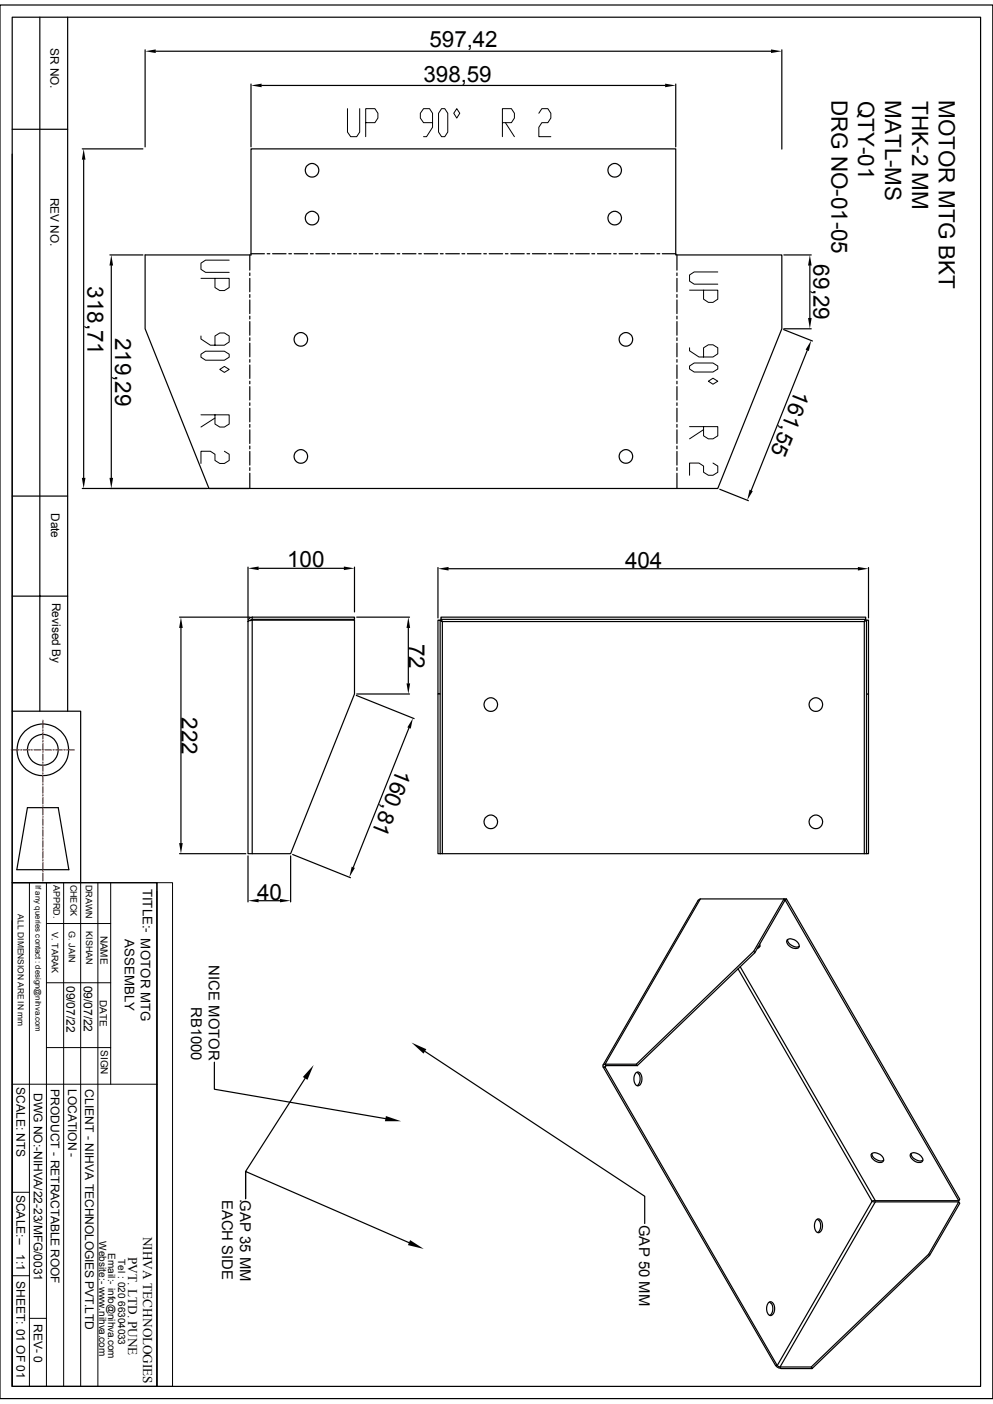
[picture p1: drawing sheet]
<svg xmlns="http://www.w3.org/2000/svg" width="210mm" height="297mm" viewBox="0 0 210 297" stroke-linecap="round" stroke-linejoin="round" font-family="sans-serif">
<g fill="none" stroke="#000" stroke-width=".25">
<path d="M0 1.1h210v294.8h-210zM2.6 3.6h204.8v289.7h-204.8zM8.4 3.6v146.9M14.3 3.6v146.9M30.7 10.5v20.6M32.9 10.8h130.2M53.1 17.8v13.3M55.3 18.1h85.4M142.9 17.8v13.3M165.4 10.5v21M2.6 32.6v117.9h14.5v36.2M2.6 27.3h11.7"/>
<path d="M17.4 31.5h12.8M17.7 33.8v67.3M53.1 31.5h89.8v22.4h22.5v15.7l-13.6 33.7h-107.6l-13.5-33.7v-15.7h22.4zM23.2 53.9h7M23.5 56.2v44.9M52.8 53.9v3.3M52.8 57.7v.6M52.8 58.9v2.8M53.1 53.7h2.8M56.5 53.7h.6M57.7 53.7h2.8M61.1 53.7h.5"/>
<path d="M62.2 53.7h2.9M65.7 53.7h.6M66.8 53.7h2.9M70.2 53.7h.6M71.4 53.7h2.9M74.8 53.7h.6M75.9 53.7h2.9M79.4 53.7h.6M80.6 53.7h2.8M84 53.7h.5M85.1 53.7h2.9M88.6 53.7h.5"/>
<path d="M89.7 53.7h2.9M93.1 53.7h.6M94.3 53.7h2.9M97.7 53.7h.6M98.8 53.7h2.9M102.3 53.7h.6M103.5 53.7h2.8M106.9 53.7h.5M108 53.7h2.9M111.5 53.7h.5M112.6 53.7h2.9M116 53.7h.6"/>
<path d="M117.2 53.7h2.9M120.6 53.7h.6M121.8 53.7h2.8M125.2 53.7h.6M126.4 53.7h2.8M129.8 53.7h.5M130.9 53.7h2.9M134.4 53.7h.5M135.5 53.7h2.9M138.9 53.7h.6M140.1 53.7h2.8M143.2 53.9v3.2"/>
<path d="M143.2 57.7v.6M143.2 58.9v2.8M165.8 53.9h5.8M171.3 56.2v11.1M52.8 62.3v.6M52.8 63.5v2.8M52.8 66.9v.6M52.8 68v2.9M52.8 71.5v.6M52.8 72.6v2.9M52.8 76.1v.5M52.8 77.2v2.9"/>
<path d="M143.2 62.3v.6M143.2 63.5v2.8M143.2 66.9v.6M143.2 68v2.9M143.2 71.5v.6M143.2 72.6v2.9M143.2 76.1v.5M143.2 77.2v2.9M165.7 69.7l6.1 2.4M165.8 69.6h5.8M170.7 74.1l-11.8 29.7M52.8 80.6v.6"/>
<path d="M52.8 81.8v2.8M52.8 85.2v.6M52.8 86.4v2.8M52.8 89.8v.6M52.8 90.9v2.9M52.8 94.4v.6M52.8 95.5v2.9M52.8 98.9v.6M143.2 80.6v.6M143.2 81.8v2.8M143.2 85.2v.6M143.2 86.4v2.8"/>
<path d="M143.2 89.8v.6M143.2 90.9v2.9M143.2 94.4v.6M143.2 95.5v2.9M143.2 98.9v.6M2.6 104.9h11.7M17.4 103.3h35.2M52.5 120v11.1M52.8 100.1v3.2M75 120v9.5M143.2 100.1v3.2M152.2 103.5l6.1 2.4"/>
<path d="M2.6 126.1h11.7M38 130.6h14.9M38.3 132.8v45.6M52.5 131.5v49.1h.8M53.3 131.2h21.7v15.6l-13.5 33.8h-8.2zM53.3 130.6v.4l-.3 .3M53.3 130.6h21.7v.4h-21.7M53.3 131.2l-.8 .3M53.3 130.6a.94 .94 0 0 0-.8 .9M54.7 120.2h18M75.4 130.6h11.2M86.4 132.8v11.8"/>
<path d="M92.6 131.2h.5v15.6h-.5zM92.6 120.1v10.6M93.1 131.2l.5 .3v49.1h-.5M93.3 130.6h89.8v.4h-89.8zM94.9 120.3h86.5M183.1 131l-.3 .5h-89.2l-.3-.5M183.3 131.2l-.5 .3v49.1h.5M183.7 120.1v10.6M2.6 150.5v36.2M75.4 147.1l12.2 4.9M75.4 146.8h11.2M86.5 154l-11.8 29.5"/>
<path d="M92.6 146.8v33.8h.5M93.1 146.8v33.8M183.3 146.8h.4v33.8h-.4zM183.3 146.8v-15.6h.4v15.6M5.8 170.9h6.5l2.3 13.1h-11zM2.6 186.7h30.6v106.6h-30.6zM2.6 194.8v98.5M38 180.6h14M52.5 181.1v9.7M54.7 190.5h4.5M61.5 181.1v9.7M61.9 180.8l12.2 4.9"/>
<path d="M93.6 180.6h89.2M148.1 190.2h17.7l-6.4 11-24.8 23.9h-6.6zM148.1 190.2l-.4 .3-20.1 34.8M160.7 199.7a.61 .61 0 0 1-.6 .9M166 190.5h.1l36.7 63.5M166.1 190.5l.2-.3h-.5l.2 .3-6.4 11M166.3 190.2l36.7 63.5-.2 .3M166.5 198.8a1.81 1.81 0 0 1 2.5 1.5 1.41 1.41 0 0 1-2.1-.2l-.5-.7zM166.6 198.8a1.89 1.89 0 0 0 2.4 1.4M156.1 204.9l28.3 49.2-20 34.8M156.5 204.5l28.6 49.5h17.7M159.4 201.2l.2 .3-24.8 23.9"/>
<path d="M160.7 200.2l-.4 .1M45.3 224.7v5.7l36.2 6.2M64.5 228.1l-12.6 19.7v5.8v-5.8l34.6 15.1M89.9 222.4l46.5 30.7v5.7M127.6 225.8l36.4 63.1h.4l-36.4-63.1M127.6 225.8h.4M128.1 225.5l-.1 .3M128.1 225.4l-.1 .4M134.5 227a.8 .8 0 0 1 .8-.1 .8 .8 0 0 1 .4 .9 1.49 1.49 0 0 1-.9 1.9 1.86 1.86 0 0 1-.3-2.7zM134.6 225.1l.2 .3M134.7 226.9a1.85 1.85 0 0 1 0 2.8M134.8 225.4h-6.7l-.1-.3-.4 .2v.5"/>
<path d="M172.6 258.1a.8 .8 0 0 1 .9-.1 .8 .8 0 0 1 .4 .8 1.49 1.49 0 0 1-.9 2 1.86 1.86 0 0 1-.4-2.7zM172.9 257.9l.4 .4M173.3 258.3a1.92 1.92 0 0 1-.4 2.4M184.4 244a1.91 1.91 0 0 0 2.5 1.4M184.5 244a1.79 1.79 0 0 1 2.4 1.5 1.5 1.5 0 0 1-2.4-.4l-.2-.5a.46 .46 0 0 1 .2-.6zM185.1 254l-.7 .1 .7 .2M192.6 244.1a1.79 1.79 0 0 1 2.6 1.4 1.5 1.5 0 0 1-2.4-.4l-.3-.5zM192.7 244a1.89 1.89 0 0 0 2.5 1.4M202.8 254.3l.2 .3-6.4 11M162.5 275.6a.8 .8 0 0 1 .9-.1 .8 .8 0 0 1 .4 .9 1.49 1.49 0 0 1-.9 1.9 1.86 1.86 0 0 1-.4-2.7zM162.8 275.5a1.77 1.77 0 0 1 0 2.8M196.4 265.3l6.4-11h-17.7l-20.1 34.9h6.6"/>
<path d="M164 288.8l.3 .4 .8 .3M164.4 288.9l.5 .3M165 289.2l.1 .3h6.6M171.6 289.2l24.8-23.9 .2 .3-24.9 23.9z"/>
<circle cx="66" cy="36" r="1.44"/>
<circle cx="130" cy="36" r="1.44"/>
<circle cx="66" cy="46.1" r="1.44"/>
<circle cx="130" cy="46.1" r="1.44"/>
<circle cx="63.6" cy="71.8" r="1.44"/>
<circle cx="132.4" cy="71.8" r="1.44"/>
<circle cx="63.6" cy="96.6" r="1.44"/>
<circle cx="132.4" cy="96.6" r="1.44"/>
<circle cx="9.1" cy="158.6" r="5.5"/>
<circle cx="9.1" cy="158.6" r="3.3"/>
<circle cx="103.8" cy="149.1" r="1.44"/>
<circle cx="172.5" cy="149.1" r="1.44"/>
<circle cx="103.8" cy="173.9" r="1.44"/>
<circle cx="172.5" cy="173.9" r="1.44"/>
</g>
<g fill="none" stroke="#000" stroke-width=".21">
<path d="M73.5 23v4.9l.7 1h1.2l.7-1v-4.9M77.3 26h2l.6-1v-1l-.6-1h-2v5.9M91.5 26h-1.9l-.7-1v-1l.7-1h1.2l.7 1v2.9l-1.3 2h-.6M93.4 23h.7l.6 1v3.9l-.6 1h-.7l-.6-1v-3.9zM96.6 23l.6 1-.6 1-.6-1zM106.3 26h1.9l.6-1v-1l-.6-1h-1.9v5.9M106.9 26l1.9 2.9M114 24l.6-1h1.3l.6 1v1l-.6 1h-1.3l-.6 .9v2h2.5M42.5 58.9h6v1.9l-1 .7h-1l-1-.7v-1.9M48.5 55h-5l-1 .7v1.3l1 .6h5M151.8 57.5h-5l-1 .7v1.3l1 .6h5M42.5 74.9l1-.6h4l1 .6v.7l-1 .6h-4l-1-.6z"/>
<path d="M42.5 71.1v.6l2 1.3h3l1-.7v-1.2l-1-.7h-1l-1 .7v1.9M46.5 78.1l1-.6 1 .6-1 .7zM145.8 61.4h6v1.9l-1 .7h-1l-1-.7v-1.9M145.8 77.4l1-.6h4l1 .6v.7l-1 .6h-4l-1-.6zM145.8 73.6v.6l2 1.3h3l1-.7v-1.2l-1-.7h-1l-1 .7v1.9M42.5 87.8h6v1.9l-1 .6h-1l-1-.6v-1.9M45.5 88.4l-3 1.9M47.5 95.5l1 .6v1.3l-1 .6h-1l-1-.6v-1.3l-1-.6h-2v2.5M145.8 90.3h6v1.9l-1 .6h-1l-1-.6v-1.9M148.8 90.9l-3 1.9M149.8 80.6l1-.6 1 .6-1 .7zM150.8 98l1 .6v1.3l-1 .6h-1l-1-.6v-1.3l-1-.6h-2v2.5"/>
<path d="M2.6 186.7h30.6M6.2 186.7v106.6M9.8 195.4h13.6M9.8 186.7v106.6M13.5 186.7v106.6M17.1 186.7v106.6M20.7 186.7v106.6M23.4 186.7v42.7M33.2 186.7h3.3v106.6h-3.3zM33.2 188.6v104.7M9.8 207.9h13.6M2.6 229.4h30.6"/>
<path d="M9.8 221.6h13.6M2.6 252.2h3.6M2.6 269.9h3.6M6.2 278.9h3.6"/>
</g>
<g fill="none" stroke="#f00" stroke-width=".25">
<path d="M2.4 158.6h1.7M4.3 158.6h.3M4.9 158.6h1.5M6.6 158.6h.3M7.2 158.6h1.4M8.9 158.6h.3M9.1 152.4v1.7M9.1 154.3v.3M9.1 154.9v1.4M9.1 156.6v.3M9.1 157.2v1.4M9.1 158.9v.3"/>
<path d="M9.1 159.5v1.4M9.5 158.6h1.4M11.2 158.6h.3M11.8 158.6h1.4M13.5 158.6h.3M14.1 158.6h1.6M9.1 161.2v.3M9.1 161.8v1.4M9.1 163.5v.3M9.1 164.1v1.4M9.1 165.8v.3M9.1 166.4v1.4"/>
<path d="M9.1 168.1v.3M9.1 168.7v1.4M9.1 170.4v.2M9.1 170.9v1.5M9.1 172.7v.2M9.1 173.2v1.5M9.1 175v.3M9.1 175.5v1.5M9.1 177.2v.3M9.1 177.8v1.4M9.1 179.5v.3M9.1 180.1v1.4"/>
<path d="M9.1 181.8v.3M9.1 182.4v1.4M9.1 184.1v.3M9.1 184.7v1.7"/>
</g>
<g fill="#000">
<path d="M30.7 10.8l2.2-.3v.7zM53.1 18.1l2.2-.4v.8zM140.7 17.7l2.2 .4-2.2 .4zM163.1 10.5l2.3 .3-2.3 .4zM17.7 31.5l.4 2.3h-.8zM23.5 53.9l.4 2.3h-.7zM171.3 53.9l.4 2.3h-.8zM171.6 72l-.5 2.3-.7-.3zM170.9 67.3h.8l-.4 2.3zM17.3 101.1h.8l-.4 2.2zM23.2 101.1h.7l-.4 2.2zM52.5 120.2l2.2-.4v.8z"/>
<path d="M72.7 119.8l2.3 .4-2.3 .4zM92.6 120.3l2.3-.4v.8zM158.5 103.6l.7 .3-1.2 1.9zM181.4 119.9l2.3 .4-2.3 .4zM38.3 130.6l.4 2.2h-.8zM86.4 130.6l.3 2.2h-.7zM86 144.6h.7l-.3 2.2zM87.3 151.9l-.4 2.2-.8-.2zM37.9 178.4h.8l-.4 2.2zM52.5 190.5l2.2-.3v.7zM59.2 190.2l2.3 .3-2.3 .4zM74.4 183.3l.7 .3-1.2 2z"/>
<path d="M66.3 225.3l-1.3 3.1-.9-.6zM81.6 236.1l3.2 1.1h-3.4zM87 220.6l3.2 1.4-.6 .9zM86.7 262.3l2.9 1.9-3.3-.8z"/>
</g>
<g font-size="4.7">
<text x="90.8" y="10">597,42</text>
<text x="89.5" y="17.3">398,59</text>
<text x="175.9" y="21.2" transform="rotate(90 175.9 21.2)">DRG NO-01-05</text>
<text x="181.5" y="21.3" transform="rotate(90 181.5 21.3)">QTY-01</text>
<text x="187.2" y="21.2" transform="rotate(90 187.2 21.2)">MATL-MS</text>
<text x="192.9" y="21.4" transform="rotate(90 192.9 21.4)">THK-2 MM</text>
<text x="198.5" y="21.2" transform="rotate(90 198.5 21.2)">MOTOR MTG BKT</text>
<text x="172.1" y="55.8" transform="rotate(90 172.1 55.8)">69,29</text>
<text x="18.5" y="60.5" transform="rotate(90 18.5 60.5)">318,71</text>
<text x="24.3" y="71.5" transform="rotate(90 24.3 71.5)">219,29</text>
<text x="168.3" y="82.4" transform="rotate(112 168.3 82.4)">161,55</text>
<text x="60.7" y="120">100</text>
<text x="132.2" y="120.1">404</text>
<text x="86.5" y="136.2" transform="rotate(90 86.5 136.2)">72</text>
<text x="38.4" y="151.7" transform="rotate(90 38.4 151.7)">222</text>
<text x="84" y="162.5" transform="rotate(112 84 162.5)">160,81</text>
<text x="54.4" y="190.3">40</text>
</g>
<g font-size="3.1">
<text x="44.2" y="204.2" transform="rotate(90 44.2 204.2)">NICE MOTOR</text>
<text x="40.4" y="213" transform="rotate(90 40.4 213)">RB1000</text>
<text x="47" y="253.8" transform="rotate(90 47 253.8)">EACH SIDE</text>
<text x="50.8" y="253.7" transform="rotate(90 50.8 253.7)">.</text>
<text x="50.8" y="253.9" transform="rotate(90 50.8 253.9)">GAP 35 MM</text>
<text x="135.2" y="259.1" transform="rotate(90 135.2 259.1)">GAP 50 MM</text>
</g>
<g font-size="2.8">
<text x="30.2" y="188" transform="rotate(90 30.2 188)">TITLE:- MOTOR MTG</text>
<text x="26.4" y="198.7" transform="rotate(90 26.4 198.7)">ASSEMBLY</text>
<text x="30.3" y="261.6" transform="rotate(90 30.3 261.6)">NIHVA TECHNOLOGIES</text>
<text x="27.1" y="265.9" transform="rotate(90 27.1 265.9)">PVT. LTD. PUNE</text>
</g>
<g font-size="2.5">
<text x="10.7" y="10.1" transform="rotate(90 10.7 10.1)">SR NO.</text>
<text x="10.7" y="41.8" transform="rotate(90 10.7 41.8)">REV NO.</text>
<text x="10.8" y="108.5" transform="rotate(90 10.8 108.5)">Date</text>
<text x="11" y="127.5" transform="rotate(90 11 127.5)">Revised By</text>
<text x="14.1" y="208.5" transform="rotate(90 14.1 208.5)">09/07/22</text>
<text x="17.7" y="208.5" transform="rotate(90 17.7 208.5)">09/07/22</text>
<text x="3.5" y="230" transform="rotate(90 3.5 230)">SCALE: NTS</text>
<text x="7.2" y="231.2" transform="rotate(90 7.2 231.2)">DWG NO:-NIHVA/22-23/MFG/0031</text>
<text x="10.8" y="230.3" transform="rotate(90 10.8 230.3)">PRODUCT - RETRACTABLE ROOF</text>
<text x="14.4" y="230.3" transform="rotate(90 14.4 230.3)">LOCATION -</text>
<text x="18" y="230.4" transform="rotate(90 18 230.4)">CLIENT - NIHVA TECHNOLOGIES PVT.LTD</text>
<text x="3.5" y="252.7" transform="rotate(90 3.5 252.7)">SCALE:--</text>
<text x="3.5" y="265.3" transform="rotate(90 3.5 265.3)">1:1</text>
<text x="3.5" y="271" transform="rotate(90 3.5 271)">SHEET: 01 OF 01</text>
<text x="7.2" y="280" transform="rotate(90 7.2 280)">REV- 0</text>
</g>
<g font-size="2.1">
<text x="21.3" y="197.9" transform="rotate(90 21.3 197.9)">NAME</text>
<text x="21.1" y="211.5" transform="rotate(90 21.1 211.5)">DATE</text>
<text x="21.3" y="222.1" transform="rotate(90 21.3 222.1)">SIGN</text>
<text x="21" y="262.6" transform="rotate(90 21 262.6)">Website:- www.nihva.com</text>
<text x="22.9" y="265" transform="rotate(90 22.9 265)">Email:- info@nihva.com</text>
<text x="25" y="266.3" transform="rotate(90 25 266.3)">Tel : 020 66304033</text>
</g>
<g font-size="1.9">
<text x="11.3" y="187.2" transform="rotate(90 11.3 187.2)">APPRD.</text>
<text x="14.9" y="187.1" transform="rotate(90 14.9 187.1)">CHECK</text>
<text x="18.1" y="187.2" transform="rotate(90 18.1 187.2)">DRAWN</text>
<text x="11" y="197.1" transform="rotate(90 11 197.1)">V. TARAK</text>
<text x="14.6" y="197" transform="rotate(90 14.6 197)">G. JAIN</text>
<text x="18.2" y="197" transform="rotate(90 18.2 197)">KISHAN</text>
</g>
<text font-size="1.8" x="3.8" y="193.4" transform="rotate(90 3.8 193.4)">ALL DIMENSION ARE IN mm</text>
<text font-size="1.7" x="7.5" y="187.2" transform="rotate(90 7.5 187.2)">If any queries contact : design@nihva.com</text>
</svg>
